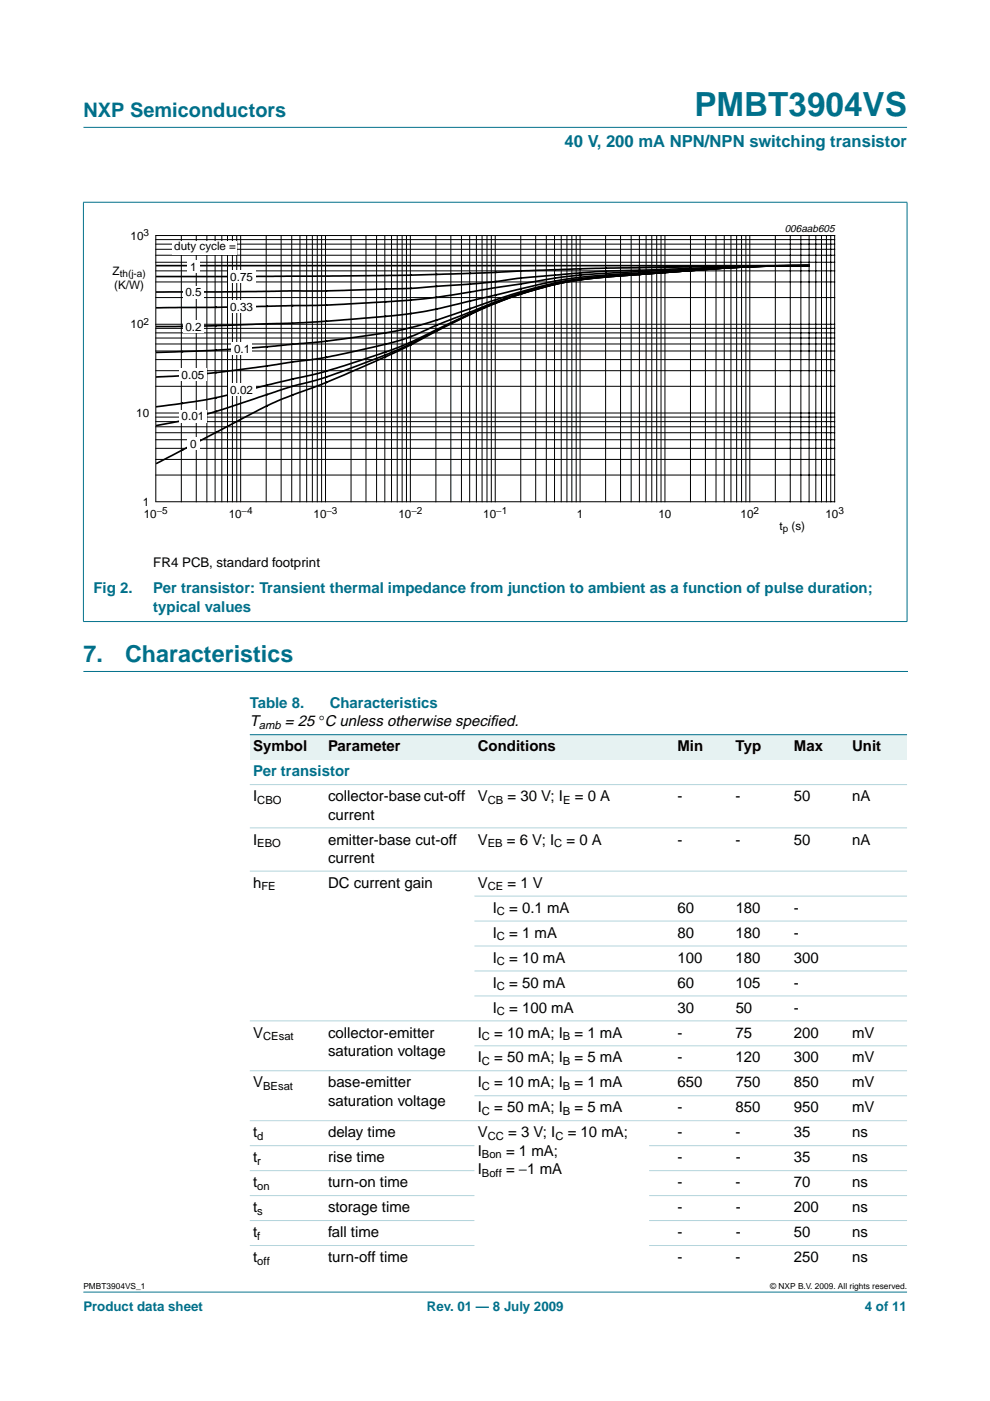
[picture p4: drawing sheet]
<svg xmlns="http://www.w3.org/2000/svg" width="210mm" height="297mm" viewBox="0 0 210 297" stroke-linecap="round" stroke-linejoin="round" font-family="sans-serif">
<g fill="#00708a" stroke="#00708a" stroke-width=".21">
<path d="M17.7 273.9h174.6z"/>
<path d="M17.7 27h174.6z"/>
<path d="M17.7 42.9v88.8z"/>
<path d="M192.3 42.9v88.8z"/>
<path d="M17.6 42.9h174.8z"/>
<path d="M17.6 131.8h174.8z"/>
</g>
<path d="M17.7 142.4h174.7" fill="none" stroke="#00708a" stroke-width=".21"/>
<path d="M20.3 47.1h169.4v66.3h-169.4z" fill="none" stroke="#fff" stroke-width=".21"/>
<g fill="none" stroke="#000" stroke-width=".21">
<path d="M33 49.9h144v56.5h-144zM33 59.8h144M33 57.4h144M33 55.6h144M33 54.1h144M33 52.9h144M33 51.8h144M33 50.8h144M38.4 49.9v56.5M41.6 49.9v56.5M43.9 49.9v56.5M45.6 49.9v56.5"/>
<path d="M47 49.9v56.5M48.2 49.9v56.5M49.3 49.9v56.5M50.2 49.9v56.5M51 49.9v56.5M56.4 49.9v56.5M59.6 49.9v56.5M61.9 49.9v56.5M63.6 49.9v56.5M65 49.9v56.5M66.2 49.9v56.5M67.3 49.9v56.5"/>
<path d="M68.2 49.9v56.5M69 49.9v56.5M74.4 49.9v56.5M77.6 49.9v56.5M79.8 49.9v56.5M81.6 49.9v56.5M83 49.9v56.5M84.2 49.9v56.5M85.3 49.9v56.5M86.2 49.9v56.5M87 49.9v56.5M92.4 49.9v56.5"/>
<path d="M95.6 49.9v56.5M97.8 49.9v56.5M99.6 49.9v56.5M101 49.9v56.5M102.2 49.9v56.5M103.3 49.9v56.5M104.2 49.9v56.5M105 49.9v56.5M110.4 49.9v56.5M113.6 49.9v56.5M115.8 49.9v56.5M117.6 49.9v56.5"/>
<path d="M119 49.9v56.5M120.2 49.9v56.5M121.2 49.9v56.5M122.2 49.9v56.5M123 49.9v56.5M128.4 49.9v56.5M131.6 49.9v56.5M133.8 49.9v56.5M135.6 49.9v56.5M137 49.9v56.5M138.2 49.9v56.5M139.2 49.9v56.5"/>
<path d="M140.2 49.9v56.5M141 49.9v56.5M146.4 49.9v56.5M149.6 49.9v56.5M151.8 49.9v56.5M153.6 49.9v56.5M155 49.9v56.5M156.2 49.9v56.5M157.2 49.9v56.5M158.1 49.9v56.5M159 49.9v56.5M164.4 49.9v56.5"/>
<path d="M167.6 49.9v56.5M169.8 49.9v56.5M171.5 49.9v56.5M173 49.9v56.5M174.2 49.9v56.5M175.2 49.9v56.5M176.1 49.9v56.5M33 78.6h144M33 76.2h144M33 74.4h144M33 72.9h144M33 71.7h144"/>
<path d="M33 70.6h144M33 69.6h144M33 68.8h144M33 63.1h144M33 97.4h144M33 95.1h144M33 93.2h144M33 91.7h144M33 90.5h144M33 89.4h144M33 88.4h144M33 87.6h144"/>
<path d="M33 81.9h144M33 100.7h144"/>
</g>
<g fill="none" stroke="#000" stroke-width=".35">
<path d="M33.2 56.3h138.3M123.1 59.3l-5.5 1M123.1 59.3l-6.3 1.2-6.3 1.8M128.5 58.7l-5.4 .6M141 57.8l-6.2 .4a88.2 88.2 0 0 0-25.8 4.4l-16.5 6.4a55.3 55.3 0 0 1-15.2 5 124.1 124.1 0 0 1-17.2 3l-13.7 1.9-5.3 .6-7.9 .4M141 57.8l-12.5 .9M146.4 57.4l-12.5 .8a91.2 91.2 0 0 0-31.4 6.2l-2.8 1a98 98 0 0 1-17.5 5.1l-13.6 1.9-10.3 1-13.6 .9-11.5 .4M146.4 57.4l-5.4 .4M153.6 56.8l-20.6 1.2a99.9 99.9 0 0 0-25.3 3.9l-7.2 1.7a112.6 112.6 0 0 1-25 4l-13.9 .9-16.9 .6-11.5 .1M153.6 56.8l-7.2 .6M159 56.5l-29.7 .9-10.9 .9a155.4 155.4 0 0 0-14.6 1.6l-16.7 1.2-14.1 .5-39.8 .3M159 56.5l-27.9 1.3a133.8 133.8 0 0 0-22.1 2.6l-9.3 1.5a217 217 0 0 1-29.2 2.7l-24.1 .6-13.2 .1"/>
<path d="M159 56.5l-5.4 .3M164.4 56.4l-5.4 .1M164.4 56.4l-5.4 .2M171.5 56.3l-13.2 .1-32 .5-25.8 1-15.1 .5-52.2 .2M171.5 56.3l-7.1 .1M110.5 62.3a159.9 159.9 0 0 0-23.4 10.6l-4 1.8-4.1 1.6a108.1 108.1 0 0 1-18 5.9l-6.2 2a120.7 120.7 0 0 1-21.6 6M110.5 62.3a158.3 158.3 0 0 0-24.5 11.4l-13 5.8-7 2.8a85.3 85.3 0 0 0-16.2 7.3l-16.6 8.6M117.6 60.3a108.7 108.7 0 0 0-25.1 9.6 79.8 79.8 0 0 1-15.2 6.2l-3.5 1.2a202.3 202.3 0 0 1-17.2 4.4l-.5 .1a126.9 126.9 0 0 1-22.9 4.4M117.6 60.3l-7.1 2"/>
</g>
<g fill="#fff">
<path d="M36.6 51.1h13.7v2.9h-13.7z"/>
<path d="M39.7 55.3h2.6v2.6h-2.6z"/>
<path d="M48.4 57.3h5.8v2.6h-5.8z"/>
<path d="M38.8 60.7h4.4v2.5h-4.4z"/>
<path d="M48.4 63.8h5.8v2.6h-5.8z"/>
<path d="M38.8 68h4.4v2.6h-4.4z"/>
<path d="M49.1 72.5h4.4v2.6h-4.4z"/>
<path d="M38.1 78.2h5.8v2.5h-5.8z"/>
<path d="M48.4 81.3h5.8v2.5h-5.8z"/>
<path d="M38.1 86.9h5.8v2.6h-5.8z"/>
<path d="M39.7 92.8h2.6v2.6h-2.6z"/>
</g>
<g fill="#e6f2f2">
<path d="M53 155.8h15.8v5.3h-15.8z" fill-rule="evenodd"/>
<path d="M68.8 155.8h31.8v5.3h-31.8z" fill-rule="evenodd"/>
<path d="M100.6 155.8h37v5.3h-37z" fill-rule="evenodd"/>
<path d="M137.6 155.8h5.3v5.3h-5.3z" fill-rule="evenodd"/>
<path d="M142.9 155.8h12.4v5.3h-12.4z" fill-rule="evenodd"/>
<path d="M155.3 155.8h12.3v5.3h-12.3z" fill-rule="evenodd"/>
<path d="M167.6 155.8h12.4v5.3h-12.4z" fill-rule="evenodd"/>
<path d="M180 155.8h12.3v5.3h-12.3z" fill-rule="evenodd"/>
</g>
<path d="M53 155.8h139.3z" fill="#00708a" stroke="#00708a" stroke-width=".21"/>
<g fill="#b3d4db" stroke="#b3d4db" stroke-width=".21">
<path d="M53 166.4h139.3z"/>
<path d="M53 175.5h139.3z"/>
<path d="M53 184.7h139.3z"/>
<path d="M100.6 190h91.7z"/>
<path d="M100.6 195.3h91.7z"/>
<path d="M100.6 200.6h91.7z"/>
<path d="M100.6 205.9h91.7z"/>
<path d="M100.6 211.2h91.7z"/>
<path d="M53 216.4h139.3z"/>
<path d="M100.6 221.7h91.7z"/>
<path d="M53 227h139.3z"/>
<path d="M100.6 232.3h91.7z"/>
<path d="M53 237.6h139.3z"/>
<path d="M53 242.9h47.6z"/>
<path d="M137.6 242.9h54.7z"/>
<path d="M53 248.2h47.6z"/>
<path d="M137.6 248.2h54.7z"/>
<path d="M53 253.5h47.6z"/>
<path d="M137.6 253.5h54.7z"/>
<path d="M53 258.8h47.6z"/>
<path d="M137.6 258.8h54.7z"/>
<path d="M53 264.1h47.6z"/>
<path d="M137.6 264.1h54.7z"/>
</g>
<text font-size="7.1" fill="#00708a" x="147.2" y="24.7">PMBT3904VS</text>
<g font-size="4.9" fill="#00708a">
<text x="17.7" y="140.4">7.</text>
<text x="26.5" y="140.4">Characteristics</text>
</g>
<text font-size="4.2" fill="#00708a" x="17.7" y="24.9">NXP Semiconductors</text>
<text font-size="3.5" fill="#00708a" x="119.7" y="31.1">40 V, 200 mA NPN/NPN switching transistor</text>
<g font-size="3.2" fill="#00708a">
<text x="19.8" y="125.8">Fig 2.</text>
<text x="32.5" y="125.8">Per transistor: Transient thermal impedance from junction to ambient as a function of pulse duration;</text>
<text x="32.5" y="129.7">typical values</text>
<text x="53" y="150.1">Table 8.</text>
<text x="69.9" y="150.1">Characteristics</text>
<text x="53.7" y="164.6">Per transistor</text>
</g>
<g font-size="3.2">
<text x="53" y="154">T</text>
<text x="60.4" y="154">= 25 °C unless otherwise specif</text>
<text x="103.9" y="154">ied.</text>
<text x="53.7" y="159.3">Symbol</text>
<text x="69.5" y="159.3">Parameter</text>
<text x="101.3" y="159.3">Conditions</text>
<text x="143.6" y="159.3">Min</text>
<text x="156" y="159.3">Typ</text>
<text x="168.3" y="159.3">Max</text>
<text x="180.7" y="159.3">Unit</text>
<text x="53.7" y="169.9">I</text>
<text x="69.5" y="169.9">collector-basecut-off</text>
<text x="69.5" y="173.8">current</text>
<text x="101.3" y="169.9">V</text>
<text x="107.6" y="169.9">= 30 V; I</text>
<text x="121.9" y="169.9">= 0 A</text>
<text x="143.6" y="169.9">-</text>
<text x="156" y="169.9">-</text>
<text x="168.3" y="169.9">50</text>
<text x="180.7" y="169.9">nA</text>
<text x="53.7" y="179.1">I</text>
<text x="69.5" y="179.1">emitter-base cut-off</text>
<text x="101.3" y="179.1">V</text>
<text x="107.5" y="179.1">= 6 V; I</text>
<text x="120.1" y="179.1">= 0 A</text>
<text x="143.6" y="179.1">-</text>
<text x="156" y="179.1">-</text>
<text x="168.3" y="179.1">50</text>
<text x="180.7" y="179.1">nA</text>
<text x="69.5" y="182.9">current</text>
<text x="53.7" y="188.2">h</text>
<text x="69.5" y="188.2">DC current gain</text>
<text x="101.3" y="188.2">V</text>
<text x="107.6" y="188.2">= 1 V</text>
<text x="104.5" y="193.5">I</text>
<text x="108" y="193.5">= 0.1 mA</text>
<text x="143.6" y="193.5">60</text>
<text x="156" y="193.5">180</text>
<text x="168.3" y="193.5">-</text>
<text x="104.5" y="198.8">I</text>
<text x="108" y="198.8">= 1 mA</text>
<text x="143.6" y="198.8">80</text>
<text x="156" y="198.8">180</text>
<text x="168.3" y="198.8">-</text>
<text x="104.5" y="204.1">I</text>
<text x="104.5" y="209.4">I</text>
<text x="108" y="204.1">= 10 mA</text>
<text x="108" y="209.4">= 50 mA</text>
<text x="143.6" y="204.1">100</text>
<text x="143.6" y="209.4">60</text>
<text x="156" y="204.1">180</text>
<text x="156" y="209.4">105</text>
<text x="168.3" y="204.1">300</text>
<text x="168.3" y="209.4">-</text>
<text x="104.5" y="214.7">I</text>
<text x="108" y="214.7">= 100 mA</text>
<text x="143.6" y="214.7">30</text>
<text x="156" y="214.7">50</text>
<text x="168.3" y="214.7">-</text>
<text x="53.7" y="220">V</text>
<text x="69.5" y="220">collector-emitter</text>
<text x="101.3" y="220">I</text>
<text x="104.8" y="220">= 10 mA; I</text>
<text x="121.8" y="220">= 1 mA</text>
<text x="143.6" y="220">-</text>
<text x="156" y="220">75</text>
<text x="168.3" y="220">200</text>
<text x="180.7" y="220">mV</text>
<text x="69.5" y="223.9">saturation voltage</text>
<text x="101.3" y="225.3">I</text>
<text x="104.8" y="225.3">= 50 mA; I</text>
<text x="121.8" y="225.3">= 5 mA</text>
<text x="143.6" y="225.3">-</text>
<text x="156" y="225.3">120</text>
<text x="168.3" y="225.3">300</text>
<text x="180.7" y="225.3">mV</text>
<text x="53.7" y="230.6">V</text>
<text x="69.5" y="230.6">base-emitter</text>
<text x="101.3" y="230.6">I</text>
<text x="104.8" y="230.6">= 10 mA; I</text>
<text x="121.8" y="230.6">= 1 mA</text>
<text x="143.6" y="230.6">650</text>
<text x="156" y="230.6">750</text>
<text x="168.3" y="230.6">850</text>
<text x="180.7" y="230.6">mV</text>
<text x="69.5" y="234.4">saturation voltage</text>
<text x="101.3" y="235.8">I</text>
<text x="104.8" y="235.8">= 50 mA; I</text>
<text x="121.8" y="235.8">= 5 mA</text>
<text x="143.6" y="235.8">-</text>
<text x="156" y="235.8">850</text>
<text x="168.3" y="235.8">950</text>
<text x="180.7" y="235.8">mV</text>
<text x="53.7" y="241.1">t</text>
<text x="69.5" y="241.1">delay time</text>
<text x="101.3" y="241.1">V</text>
<text x="101.3" y="245">I</text>
<text x="107.3" y="245">= 1 mA;</text>
<text x="107.7" y="241.1">= 3 V; I</text>
<text x="120.4" y="241.1">= 10 mA;</text>
<text x="143.6" y="241.1">-</text>
<text x="156" y="241.1">-</text>
<text x="168.3" y="241.1">35</text>
<text x="180.7" y="241.1">ns</text>
<text x="53.7" y="246.4">t</text>
<text x="53.7" y="251.7">t</text>
<text x="69.5" y="246.4">rise time</text>
<text x="69.5" y="251.7">turn-on time</text>
<text x="101.3" y="248.9">I</text>
<text x="107.3" y="248.9">= −1 mA</text>
<text x="143.6" y="251.7">-</text>
<text x="143.6" y="246.4">-</text>
<text x="156" y="251.7">-</text>
<text x="156" y="246.4">-</text>
<text x="168.3" y="251.7">70</text>
<text x="168.3" y="246.4">35</text>
<text x="180.7" y="251.7">ns</text>
<text x="180.7" y="246.4">ns</text>
<text x="53.7" y="257">t</text>
<text x="69.5" y="257">storage time</text>
<text x="143.6" y="257">-</text>
<text x="156" y="257">-</text>
<text x="168.3" y="257">200</text>
<text x="180.7" y="257">ns</text>
<text x="53.7" y="262.3">t</text>
<text x="69.5" y="262.3">fall time</text>
<text x="143.6" y="262.3">-</text>
<text x="156" y="262.3">-</text>
<text x="168.3" y="262.3">50</text>
<text x="180.7" y="262.3">ns</text>
<text x="53.7" y="267.6">t</text>
<text x="69.5" y="267.6">turn-off time</text>
<text x="143.6" y="267.6">-</text>
<text x="156" y="267.6">-</text>
<text x="168.3" y="267.6">250</text>
<text x="180.7" y="267.6">ns</text>
</g>
<text font-size="2.8" x="32.5" y="120.3">FR4 PCB, standard footprint</text>
<g font-size="2.8" fill="#00708a">
<text x="17.7" y="278">Product data sheet</text>
<text x="90.5" y="278">Rev. 01 — 8 July 2009</text>
<text x="183.4" y="278">4 of 11</text>
</g>
<g font-size="2.5">
<text x="27.7" y="50.8">10</text>
<text x="37" y="53.1">duty cycle =</text>
<text x="23.9" y="58.3">Z</text>
<text x="40.3" y="57.5">1</text>
<text x="48.8" y="59.5">0.75</text>
<text x="24.2" y="61.3">(K/W)</text>
<text x="39.3" y="62.8">0.5</text>
<text x="48.8" y="66">0.33</text>
<text x="27.7" y="69.6">10</text>
<text x="39.3" y="70.2">0.2</text>
<text x="49.6" y="74.7">0.1</text>
<text x="38.5" y="80.4">0.05</text>
<text x="48.8" y="83.5">0.02</text>
<text x="28.9" y="88.4">10</text>
<text x="38.5" y="89.1">0.01</text>
<text x="40.3" y="95">0</text>
<text x="30.3" y="107.2">1</text>
<text x="30.5" y="109.8">10</text>
<text x="48.5" y="109.8">10</text>
<text x="66.5" y="109.8">10</text>
<text x="84.5" y="109.8">10</text>
<text x="102.5" y="109.8">10</text>
<text x="122.3" y="109.8">1</text>
<text x="139.6" y="109.8">10</text>
<text x="157" y="109.8">10</text>
<text x="165.3" y="112.3">t</text>
<text x="167.8" y="112.3">(s)</text>
<text x="175" y="109.8">10</text>
</g>
<g font-size="2.4">
<text x="54.9" y="154.6">amb</text>
<text x="54.6" y="170.5">CBO</text>
<text x="103.4" y="170.5">CB</text>
<text x="119.4" y="170.5">E</text>
<text x="54.6" y="179.6">EBO</text>
<text x="103.4" y="179.6">EB</text>
<text x="117.5" y="179.6">C</text>
<text x="55.4" y="188.8">FE</text>
<text x="103.4" y="188.8">CE</text>
<text x="105.4" y="194.1">C</text>
<text x="105.4" y="199.4">C</text>
<text x="105.4" y="204.7">C</text>
<text x="105.4" y="210">C</text>
<text x="105.4" y="215.3">C</text>
<text x="55.8" y="220.5">CEsat</text>
<text x="102.2" y="220.5">C</text>
<text x="119.3" y="220.5">B</text>
<text x="102.2" y="225.8">C</text>
<text x="119.3" y="225.8">B</text>
<text x="55.8" y="231.1">BEsat</text>
<text x="102.2" y="231.1">C</text>
<text x="119.3" y="231.1">B</text>
<text x="102.2" y="236.4">C</text>
<text x="119.3" y="236.4">B</text>
<text x="54.6" y="241.7">d</text>
<text x="102.2" y="245.6">Bon</text>
<text x="103.4" y="241.7">CC</text>
<text x="117.8" y="241.7">C</text>
<text x="54.6" y="247">r</text>
<text x="102.2" y="249.5">Boff</text>
<text x="54.6" y="252.3">on</text>
<text x="54.6" y="257.6">s</text>
<text x="54.6" y="262.9">f</text>
<text x="54.6" y="268.2">off</text>
</g>
<text font-size="2.2" x="166.4" y="49.1">006aab605</text>
<g font-size="2.1">
<text x="30.4" y="50">3</text>
<text x="25.4" y="58.8">th(j-a)</text>
<text x="30.4" y="68.9">2</text>
<text x="33.2" y="109">−5</text>
<text x="51.2" y="109">−4</text>
<text x="69.2" y="109">−3</text>
<text x="87.2" y="109">−2</text>
<text x="105.2" y="109">−1</text>
<text x="159.8" y="109">2</text>
<text x="165.9" y="112.8">p</text>
<text x="177.8" y="109">3</text>
</g>
<g font-size="1.8">
<text x="17.7" y="273.4">PMBT3904VS_1</text>
<text x="163.3" y="273.4">© NXP B.V. 2009. All rights reserved.</text>
</g>
</svg>
